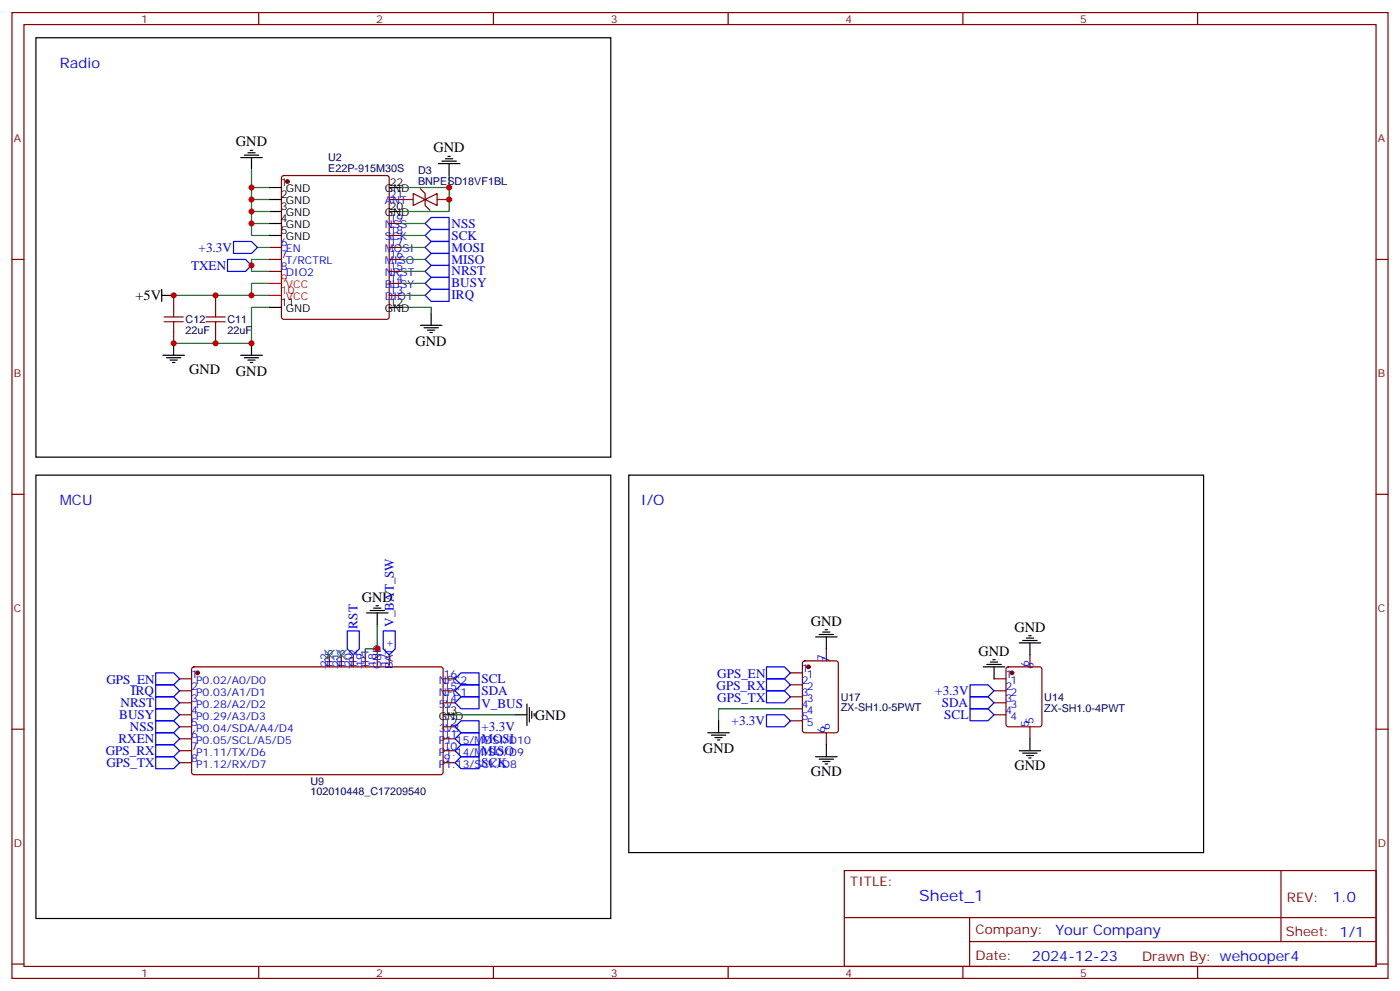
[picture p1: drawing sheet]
<svg xmlns="http://www.w3.org/2000/svg" width="412mm" height="292mm" viewBox="0 0 412 292" stroke-linecap="round" stroke-linejoin="round" font-family="sans-serif">
<g fill="none" stroke="#870000" stroke-width=".35">
<path d="M3.5 3.7h405.4v284.3h-405.4zM7.1 7.2h398.2v277.3h-398.2zM76.2 3.7v3.5M145.3 3.7v3.5M214.5 3.7v3.5M283.6 3.7v3.5M352.8 3.7v3.5M83.1 51.9l.5-.2h30.3l.5 .2 .3 .5v40.9l-.3 .5-.5 .2h-30.3l-.5-.2-.2-.5v-40.9zM114.7 58.7h3.5M121.7 57l3.5 1.7-3.5 1.8zM123.8 55.6l1.4 1.4v3.5l1.4 1.4M125.2 58.7l3.6-1.7v3.5z"/>
<path d="M3.5 76.4h3.6M79.4 76.4h3.5M79.4 72.8h3.5M79.4 79.9h3.5M114.7 76.4h3.5M114.7 72.8h3.5M114.7 79.9h3.5M114.7 69.3h3.5M114.7 65.8h3.5M405.3 76.4h3.6M51.2 87v3.5M51.2 97.5v3.6"/>
<path d="M63.5 87v3.5M63.5 97.5v3.6M114.7 87h3.5M114.7 83.4h3.5M3.5 145.5h3.6M405.3 145.5h3.6M52.9 199.8h3.5M56.7 196.5l.4-.2 73 .1 .4 .6v30.6l-.7 .5-72.9-.1-.5-.6v-30.4zM97 192.8v3.5M100.5 192.8v3.5M104.1 192.8v3.5M107.6 192.8v3.5"/>
<path d="M111.1 192.8v3.5M114.7 192.8v3.5M130.5 199.8h3.6M232.8 198.1h3.6M236.6 194.8l.5-.2h9.1l.7 .4v20l-.4 .7h-9.4l-.7-.4v-20zM243.4 191v3.6M292.8 199.8h3.5M296.6 196.5l.4-.2h9.2l.7 .5v16.5l-.4 .6-9.5 .1-.6-.5-.1-16.5zM303.4 192.8v3.5M3.5 214.7h3.6M52.9 203.4h3.5M52.9 206.9h3.5"/>
<path d="M52.9 210.4h3.5M52.9 214h3.5M52.9 217.5h3.5M130.5 203.4h3.6M130.5 206.9h3.6M130.5 214h3.6M130.5 217.5h3.6M232.8 201.6h3.6M232.8 205.1h3.6M232.8 208.7h3.6M232.8 212.2h3.6M243.4 215.7v3.6"/>
<path d="M292.8 203.4h3.5M292.8 206.9h3.5M292.8 210.4h3.5M303.4 214v3.5M405.3 214.7h3.6M52.9 221h3.5M52.9 224.5h3.5M130.5 221h3.6M130.5 224.5h3.6M248.7 256.3h156.6v28.2h-156.6zM377.3 256.3v20.9M248.7 270.1h156.5"/>
<path d="M285.6 277.2h119.6M285.6 270.1v14.2M3.5 283.8h3.6M76.2 284.5v3.5M145.3 284.5v3.5M214.5 284.5v3.5M283.6 284.5v3.5M352.8 284.5v3.5M405.3 283.8h3.6"/>
</g>
<g fill="none" stroke="#000" stroke-width=".35">
<path d="M10.6 11.1h169.3v123.5h-169.3zM70.9 46.4h6.4M72 45.7h4.2M73 45h2.1M73.7 44.3h.7M74.1 46.4v3.5M79.4 55.2h3.5M79.4 58.7h3.5M114.7 55.2h3.5M129.1 48.2h6.4M130.2 47.4h4.2M131.2 46.7h2.1"/>
<path d="M131.9 46h.7M132.3 48.2v3.5M79.4 62.3h3.5M79.4 65.8h3.5M79.4 69.3h3.5M114.7 62.3h3.5M47.6 87h3.6M47.6 85.2v3.5M79.4 90.5h3.5M114.7 90.5h3.5M123.8 95.8h6.4M124.9 96.5h4.2"/>
<path d="M125.9 97.2h2.2M126.6 97.9h.8M127 92.3v3.5M48 104.6h6.3M49 105.3h4.3M50.1 106h2.1M50.8 106.7h.7M51.2 101.1v3.5M70.9 104.6h6.4M72 105.3h4.2M73 106h2.1M73.7 106.7h.7"/>
<path d="M74.1 101.1v3.5M10.6 139.9h169.3v130.5h-169.3zM185.2 139.9h169.3v111.1h-169.3zM109 179.7h4.2M110.1 179h2.1M110.8 178.3h.7M107.9 180.4h6.4M111.1 180.4v3.6M240.2 187.5h6.4M241.3 186.8h4.2M242.4 186.1h2.1M243.1 185.4h.7"/>
<path d="M243.4 187.5v3.5M289.6 196.3h6.4M290.7 195.6h4.2M291.7 194.9h2.2M292.5 194.2h.7M292.8 196.3v3.5M300.2 189.3h6.4M301.3 188.6h4.2M302.3 187.9h2.1M303 187.1h.7M303.4 189.3v3.5M130.5 210.4h3.6"/>
<path d="M151.7 210.4h3.5M155.2 207.3v6.3M155.9 208.3v4.2M156.6 209.4v2.1M157.3 210.1v.7M208.5 215.7h6.3M209.5 216.4h4.3M210.6 217.1h2.1M211.3 217.8h.7M211.7 212.2v3.5M243.4 219.3v3.5M303.4 217.5v3.5"/>
<path d="M240.2 222.8h6.4M241.3 223.5h4.2M242.4 224.2h2.1M243.1 224.9h.7M300.2 221h6.4M301.3 221.7h4.2M302.3 222.4h2.1M303 223.1h.7"/>
</g>
<g fill="none" stroke="#00f" stroke-width=".35">
<path d="M67 76.4h5.3l1.8 1.7-1.8 1.8h-5.3zM68.8 71.1h5.3l1.7 1.7-1.7 1.8h-5.3zM125.2 79.9l1.8-1.8h5.3v3.6h-5.3zM125.2 76.4l1.8-1.8h5.3v3.5h-5.3zM125.2 72.8l1.8-1.7h5.3v3.5h-5.3zM125.2 69.3l1.8-1.7h5.3v3.5h-5.3zM125.2 65.8l1.8-1.8h5.3v3.6h-5.3zM125.2 83.4l1.8-1.7h5.3v3.5h-5.3zM125.2 87l1.8-1.8h5.3v3.5h-5.3zM45.9 198.1h5.3l1.7 1.7-1.7 1.8h-5.3zM102.3 185.7h3.5v5.3l-1.7 1.8-1.8-1.8zM112.9 185.7h3.5v5.3l-1.7 1.8-1.8-1.8z"/>
<path d="M134.1 199.8l1.7-1.7h5.3v3.5h-5.3zM225.8 196.3h5.3l1.7 1.8-1.7 1.7h-5.3zM225.8 199.8h5.3l1.7 1.8-1.7 1.8h-5.3zM45.9 219.3h5.3l1.7 1.7-1.7 1.8h-5.3zM45.9 215.7h5.3l1.7 1.8-1.7 1.8h-5.3zM45.9 205.1h5.3l1.7 1.8-1.7 1.8h-5.3zM45.9 208.7h5.3l1.7 1.7-1.7 1.8h-5.3zM45.9 212.2h5.3l1.7 1.8-1.7 1.7h-5.3zM45.9 201.6h5.3l1.7 1.8-1.7 1.7h-5.3zM134.1 206.9l1.7-1.8h5.3v3.6h-5.3zM134.1 214l1.7-1.8h5.3v3.5h-5.3zM134.1 203.4l1.7-1.8h5.3v3.5h-5.3z"/>
<path d="M135.8 215.7h5.3v3.6h-5.3l-1.7-1.8zM225.8 203.4h5.3l1.7 1.7-1.7 1.8h-5.3zM225.8 210.4h5.3l1.7 1.8-1.7 1.8h-5.3zM285.8 201.6h5.2l1.8 1.8-1.8 1.7h-5.2zM285.8 205.1h5.2l1.8 1.8-1.8 1.8h-5.2zM285.8 208.7h5.2l1.8 1.7-1.8 1.8h-5.2zM45.9 222.8h5.3l1.7 1.7-1.7 1.8h-5.3zM134.1 221l1.7-1.7h5.3v3.5h-5.3zM135.8 222.8h5.3v3.5h-5.3l-1.7-1.8z"/>
</g>
<g fill="none" stroke="#008700" stroke-width=".35">
<path d="M74.1 49.9v8.8h5.3M74.1 58.7v10.6h5.3M74.1 55.2h5.3M118.2 55.2h14.1M132.3 51.7v10.6h-14.1M74.1 65.8h5.3M74.1 62.3h5.3M75.8 72.8h3.6M79.4 76.4h-5.3v3.5h5.3M118.2 72.8h7M118.2 79.9h7M118.2 76.4h7"/>
<path d="M118.2 69.3h7M118.2 65.8h7M51.2 87h28.2M79.4 90.5h-5.3v10.6h-22.9M79.4 83.4h-5.3v3.6M118.2 90.5h8.8v1.8M118.2 87h7M118.2 83.4h7M111.1 191h-3.5v1.8M111.1 184v8.8M134.1 210.4h17.6M232.8 208.7h-21.1v3.5"/>
</g>
<path d="M48.3 93.3h5.7M48.3 94.7h5.7M51.2 90.5v2.8M51.2 94.7v2.8M60.7 93.3h5.6M60.7 94.7h5.6M63.5 90.5v2.8M63.5 94.7v2.8" fill="none" stroke="#a10000" stroke-width=".35"/>
<g fill="#870000" stroke="#870000" stroke-width=".35">
<circle cx="84.7" cy="53.4" r=".53"/>
<circle cx="58.2" cy="198.1" r=".53"/>
<circle cx="298.1" cy="198.1" r=".53"/>
<circle cx="238.1" cy="196.3" r=".53"/>
</g>
<path d="M79.4 83.4h3.5M79.4 87h3.5" fill="none" stroke="#f00" stroke-width=".35"/>
<path d="M95.6 191.4l2.8 2.8M98.4 191.4l-2.8 2.8M99.1 191.4l2.9 2.8M102 191.4l-2.9 2.8" fill="none" stroke="#3c3" stroke-width=".35"/>
<path d="M118.2 58.7h3.5M128.8 58.7h3.5" fill="none" stroke="#8c2424" stroke-width=".35"/>
<g fill="#c00">
<circle cx="74.1" cy="78.1" r=".88"/>
<circle cx="63.5" cy="87" r=".88"/>
<circle cx="74.1" cy="87" r=".88"/>
<circle cx="51.2" cy="87" r=".88"/>
<circle cx="63.5" cy="101.1" r=".88"/>
<circle cx="51.2" cy="101.1" r=".88"/>
<circle cx="74.1" cy="58.7" r=".88"/>
<circle cx="74.1" cy="65.8" r=".88"/>
<circle cx="74.1" cy="55.2" r=".88"/>
<circle cx="74.1" cy="101.1" r=".88"/>
<circle cx="74.1" cy="62.3" r=".88"/>
<circle cx="111.1" cy="191" r=".88"/>
<circle cx="132.3" cy="58.7" r=".88"/>
<circle cx="132.3" cy="55.2" r=".88"/>
</g>
<text font-size="4.6" fill="#00f" x="270.8" y="265.3">Sheet_1</text>
<g font-size="4.2" fill="#00f">
<text x="17.6" y="19.9">Radio</text>
<text x="17.6" y="148.7">MCU</text>
<text x="188.7" y="148.7">I/O</text>
<text x="392.5" y="265.6">1.0</text>
<text x="310.9" y="275.1">Your Company</text>
<text x="304" y="282.9">2024-12-23</text>
</g>
<g font-size="4.2">
<text x="69.5" y="43">GND</text>
<text x="127.7" y="44.8">GND</text>
<text x="39.9" y="88.4">+5V</text>
<text x="122.4" y="102">GND</text>
<text x="55.7" y="110.2">GND</text>
<text x="69.5" y="110.8">GND</text>
<text x="106.5" y="177.2">GND</text>
<text x="238.8" y="184.3">GND</text>
<text x="298.8" y="186.1">GND</text>
<text x="288.2" y="193.2">GND</text>
<text x="157.5" y="211.8">GND</text>
<text x="207.1" y="221.8">GND</text>
<text x="298.8" y="226.7">GND</text>
<text x="238.8" y="228.4">GND</text>
</g>
<g font-size="3.9" fill="#00f">
<text x="133" y="70.5">SCK</text>
<text x="133" y="67">NSS</text>
<text x="58.5" y="74.3">+3.3V</text>
<text x="133" y="77.6">MISO</text>
<text x="133" y="74">MOSI</text>
<text x="56.3" y="79.4">TXEN</text>
<text x="133" y="81.1">NRST</text>
<text x="133" y="84.6">BUSY</text>
<text x="133" y="88.2">IRQ</text>
<text x="105.3" y="185" transform="rotate(-90 105.3 185)">RST</text>
<text x="116" y="184.6" transform="rotate(-90 116 184.6)">V_BAT_SW</text>
<text x="31.4" y="201.2">GPS_EN</text>
<text x="141.8" y="201.1">SCL</text>
<text x="211.1" y="203">GPS_RX</text>
<text x="211.3" y="199.5">GPS_EN</text>
<text x="35.5" y="208.1">NRST</text>
<text x="38.7" y="204.6">IRQ</text>
<text x="141.8" y="208.3">V_BUS</text>
<text x="141.8" y="204.6">SDA</text>
<text x="211.3" y="206.5">GPS_TX</text>
<text x="275.5" y="204.6">+3.3V</text>
<text x="277.4" y="208.1">SDA</text>
<text x="35.1" y="211.7">BUSY</text>
<text x="38.3" y="215.2">NSS</text>
<text x="141.8" y="215.2">+3.3V</text>
<text x="215.5" y="213.5">+3.3V</text>
<text x="278.1" y="211.6">SCL</text>
<text x="34.9" y="218.6">RXEN</text>
<text x="141.8" y="218.7">MOSI</text>
<text x="31.1" y="222.4">GPS_RX</text>
<text x="31.4" y="225.9">GPS_TX</text>
<text x="141.7" y="222.3">MISO</text>
<text x="141.8" y="225.8">SCK</text>
</g>
<g font-size="3.9" fill="#800">
<text x="250.5" y="260.9">TITLE:</text>
<text x="379.1" y="265.6">REV:</text>
<text x="287.4" y="275.1">Company:</text>
<text x="378.7" y="275.7">Sheet: 1/1</text>
<text x="287.4" y="282.8">Date:</text>
<text x="336.4" y="282.8">Drawn By: wehooper4</text>
</g>
<g font-size="3.2" fill="#800">
<text x="41.6" y="6.7">1</text>
<text x="110.8" y="6.7">2</text>
<text x="179.9" y="6.7">3</text>
<text x="249.1" y="6.7">4</text>
<text x="318.2" y="6.7">5</text>
<text x="4.1" y="41.8">A</text>
<text x="405.9" y="41.8">A</text>
<text x="4.1" y="110.9">B</text>
<text x="405.9" y="110.9">B</text>
<text x="4.1" y="180.1">C</text>
<text x="405.9" y="180.1">C</text>
<text x="4.1" y="249.2">D</text>
<text x="405.9" y="249.2">D</text>
<text x="41.6" y="287.5">1</text>
<text x="110.8" y="287.5">2</text>
<text x="179.9" y="287.5">3</text>
<text x="249.1" y="287.5">4</text>
<text x="318.2" y="287.5">5</text>
</g>
<g font-size="3.2" fill="#000080">
<text x="96.7" y="47.4">U2</text>
<text x="96.7" y="50.6">E22P-915M30S</text>
<text x="123.1" y="51.3">D3</text>
<text x="123.1" y="54.5">BNPESD18VF1BL</text>
<text x="54.7" y="95.1">C12</text>
<text x="67" y="95.1">C11</text>
<text x="54.7" y="98.3">22uF</text>
<text x="67" y="98.3">22uF</text>
<text x="247.6" y="209.5">ZX-SH1.0-5PWT</text>
<text x="247.6" y="206.3">U17</text>
<text x="307.6" y="209.5">ZX-SH1.0-4PWT</text>
<text x="307.6" y="206.3">U14</text>
<text x="91.4" y="231">U9</text>
<text x="91.4" y="234.1">102010448_C17209540</text>
</g>
<g font-size="3.2">
<text x="82.7" y="54.9">1</text>
<text x="82.7" y="58.4">2</text>
<text x="84.2" y="56.6">GND</text>
<text x="113.3" y="56.6">GND</text>
<text x="114.8" y="54.9">22</text>
<text x="82.7" y="61.9">3</text>
<text x="82.7" y="65.4">4</text>
<text x="84.2" y="60.1">GND</text>
<text x="84.2" y="63.7">GND</text>
<text x="113.3" y="63.7">GND</text>
<text x="114.8" y="61.9">20</text>
<text x="82.7" y="69">5</text>
<text x="84.2" y="67.2">GND</text>
<text x="84.2" y="70.7">GND</text>
<text x="82.7" y="90.1">11</text>
<text x="84.2" y="91.9">GND</text>
<text x="113.3" y="91.9">GND</text>
<text x="114.8" y="90.1">12</text>
<text x="129.2" y="211.8">GND</text>
<text x="130.7" y="210.1">13</text>
</g>
<g font-size="3.2" fill="#00f">
<text x="114.8" y="58.4">21</text>
<text x="113.3" y="60.1">ANT</text>
<text x="114.8" y="65.4">19</text>
<text x="113.3" y="70.7">SCK</text>
<text x="113.3" y="67.2">NSS</text>
<text x="114.8" y="69">18</text>
<text x="82.7" y="72.5">6</text>
<text x="82.7" y="76">7</text>
<text x="84.2" y="74.3">EN</text>
<text x="84.2" y="77.8">T/RCTRL</text>
<text x="113.3" y="77.8">MISO</text>
<text x="113.3" y="74.3">MOSI</text>
<text x="114.8" y="76">16</text>
<text x="114.8" y="72.5">17</text>
<text x="82.7" y="79.6">8</text>
<text x="84.2" y="81.3">DIO2</text>
<text x="113.3" y="81.3">NRST</text>
<text x="114.8" y="83.1">14</text>
<text x="114.8" y="79.6">15</text>
<text x="113.3" y="88.4">DIO1</text>
<text x="113.3" y="84.8">BUSY</text>
<text x="114.8" y="86.6">13</text>
<text x="96.7" y="196.3" transform="rotate(-90 96.7 196.3)">22</text>
<text x="98.1" y="197" transform="rotate(-90 98.1 197)">TP5</text>
<text x="100.2" y="196.3" transform="rotate(-90 100.2 196.3)">21</text>
<text x="101.6" y="197" transform="rotate(-90 101.6 197)">TP3</text>
<text x="103.7" y="196.3" transform="rotate(-90 103.7 196.3)">20</text>
<text x="105.1" y="197" transform="rotate(-90 105.1 197)">TP2</text>
<text x="107.2" y="196.3" transform="rotate(-90 107.2 196.3)">19</text>
<text x="108.7" y="197" transform="rotate(-90 108.7 197)">TP1</text>
<text x="110.8" y="196.3" transform="rotate(-90 110.8 196.3)">18</text>
<text x="112.2" y="197" transform="rotate(-90 112.2 197)">GND</text>
<text x="114.3" y="196.3" transform="rotate(-90 114.3 196.3)">17</text>
<text x="115.7" y="197" transform="rotate(-90 115.7 197)">BAT+</text>
<text x="236.2" y="197.7">1</text>
<text x="243.1" y="194.6" transform="rotate(-90 243.1 194.6)">7</text>
<text x="244.5" y="195.3" transform="rotate(-90 244.5 195.3)">7</text>
<text x="303" y="196.3" transform="rotate(-90 303 196.3)">6</text>
<text x="304.4" y="197" transform="rotate(-90 304.4 197)">6</text>
<text x="56.3" y="199.5">1</text>
<text x="56.3" y="203">2</text>
<text x="57.7" y="201.3">P0.02/A0/D0</text>
<text x="129.2" y="201.3">NFC2</text>
<text x="130.7" y="203">15</text>
<text x="130.7" y="199.5">16</text>
<text x="236.2" y="201.3">2</text>
<text x="237.7" y="199.5">1</text>
<text x="237.7" y="203">2</text>
<text x="296.2" y="203">2</text>
<text x="296.2" y="199.5">1</text>
<text x="297.6" y="201.3">1</text>
<text x="56.3" y="206.6">3</text>
<text x="57.7" y="204.8">P0.03/A1/D1</text>
<text x="57.7" y="208.3">P0.28/A2/D2</text>
<text x="129.2" y="208.3">5V</text>
<text x="129.2" y="204.8">NFC1</text>
<text x="130.7" y="206.6">14</text>
<text x="236.2" y="204.8">3</text>
<text x="236.2" y="208.3">4</text>
<text x="237.7" y="206.6">3</text>
<text x="296.2" y="206.6">3</text>
<text x="297.6" y="208.3">3</text>
<text x="297.6" y="204.8">2</text>
<text x="56.3" y="210.1">4</text>
<text x="56.3" y="213.6">5</text>
<text x="57.7" y="211.8">P0.29/A3/D3</text>
<text x="57.7" y="215.4">P0.04/SDA/A4/D4</text>
<text x="129.2" y="215.4">3V3</text>
<text x="130.7" y="213.6">12</text>
<text x="236.2" y="211.8">5</text>
<text x="237.7" y="210.1">4</text>
<text x="237.7" y="213.6">5</text>
<text x="243.1" y="215.7" transform="rotate(-90 243.1 215.7)">6</text>
<text x="244.5" y="215" transform="rotate(-90 244.5 215)">6</text>
<text x="296.2" y="210.1">4</text>
<text x="297.6" y="211.8">4</text>
<text x="303" y="214" transform="rotate(-90 303 214)">5</text>
<text x="304.4" y="213.3" transform="rotate(-90 304.4 213.3)">5</text>
<text x="56.3" y="217.1">6</text>
<text x="56.3" y="220.7">7</text>
<text x="57.7" y="218.9">P0.05/SCL/A5/D5</text>
<text x="129.2" y="218.9">P1.15/MOSI/D10</text>
<text x="130.7" y="220.7">10</text>
<text x="130.7" y="217.1">11</text>
<text x="56.3" y="224.2">8</text>
<text x="57.7" y="222.4">P1.11/TX/D6</text>
<text x="57.7" y="226">P1.12/RX/D7</text>
<text x="129.2" y="226">P1.13/SCK/D8</text>
<text x="129.2" y="222.4">P1.14/MISO/D9</text>
<text x="130.7" y="224.2">9</text>
</g>
<g font-size="3.2" fill="#f00">
<text x="82.7" y="83.1">9</text>
<text x="82.7" y="86.6">10</text>
<text x="84.2" y="84.8">VCC</text>
<text x="84.2" y="88.4">VCC</text>
</g>
</svg>
